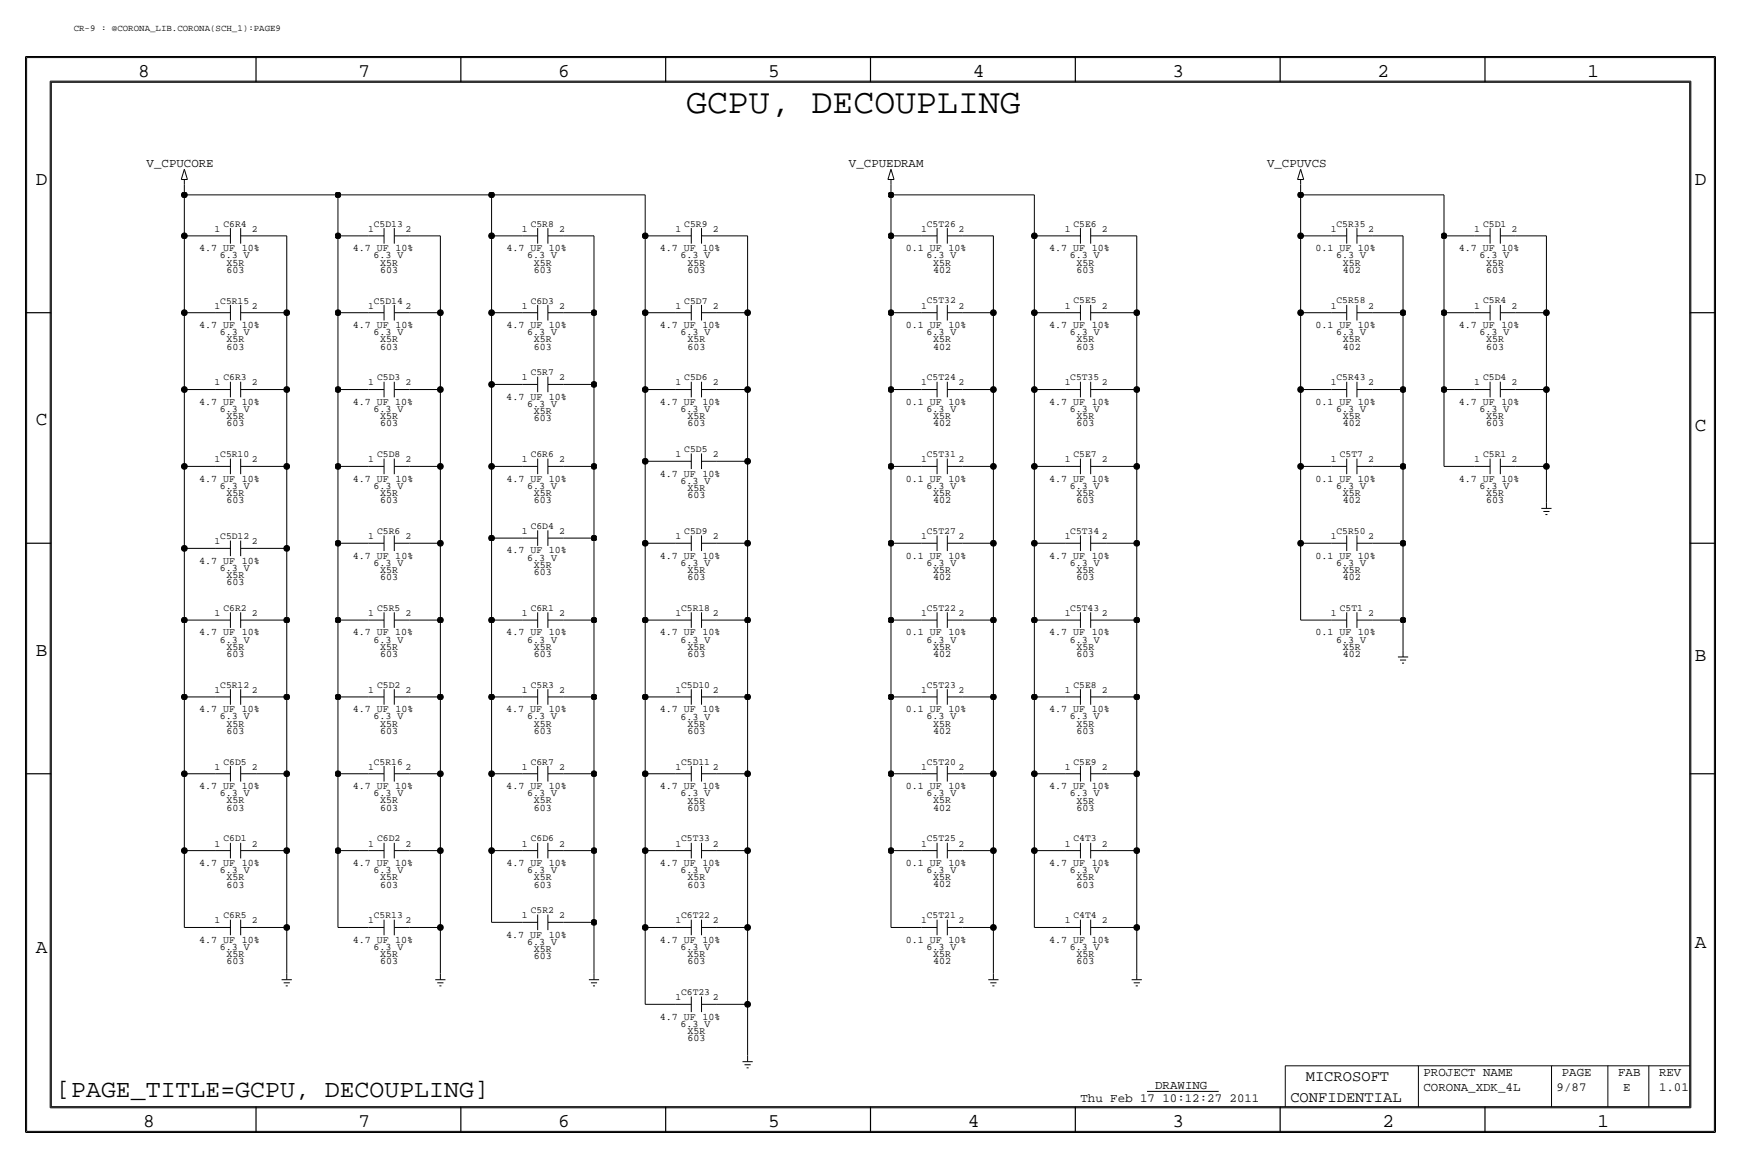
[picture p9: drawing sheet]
<svg xmlns="http://www.w3.org/2000/svg" width="432mm" height="287mm" viewBox="0 0 432 287" stroke-linecap="round" stroke-linejoin="round" font-family="sans-serif">
<!-- layer: Nets -->
<g fill="none" stroke="#000" stroke-width=".25">
<path d="M45.7 45.8v2.5zM45.7 48.3h38.1zM45.7 48.3v10.2zM45.7 58.5h7.6zM45.7 58.5v19zM63.5 58.5h7.6zM71.1 58.5v19zM83.8 48.3h38.1zM83.8 48.3v10.2zM83.8 58.5h7.6zM83.8 58.5v19zM101.6 58.5h7.6z"/>
<path d="M109.2 58.5v19zM121.9 58.5h7.6zM121.9 48.3h38.1zM121.9 48.3v10.2zM121.9 58.5v19zM139.7 58.5h7.6zM147.3 58.5v19zM160 58.5h7.6zM160 48.3v10.2zM160 58.5v19zM177.8 58.5h7.6zM185.4 58.5v19z"/>
<path d="M221 48.3h35.5zM221 45.8v2.5zM221 48.3v10.2zM221 58.5h7.6zM221 58.5v19zM238.8 58.5h7.6zM246.4 58.5v19zM256.5 48.3v10.2zM256.5 58.5h7.7zM256.5 58.5v19zM274.3 58.5h7.6zM281.9 58.5v19z"/>
<path d="M322.6 48.3h35.5zM322.6 45.8v2.5zM322.6 48.3v10.2zM322.6 58.5h7.6zM322.6 58.5v19zM340.4 58.5h7.6zM348 58.5v19zM358.1 48.3v10.2zM358.1 58.5h7.7zM358.1 58.5v19zM375.9 58.5h7.6zM383.5 58.5v19z"/>
<path d="M45.7 77.5h7.6zM45.7 77.5v19.1zM63.5 77.5h7.6zM71.1 77.5v19.1zM83.8 77.5h7.6zM83.8 77.5v19.1zM101.6 77.5h7.6zM109.2 77.5v19.1zM121.9 77.5h7.6zM121.9 77.5v17.8zM139.7 77.5h7.6zM147.3 77.5v17.8z"/>
<path d="M160 77.5h7.6zM160 77.5v19.1zM177.8 77.5h7.6zM185.4 77.5v19.1zM221 77.5h7.6zM221 77.5v19.1zM238.8 77.5h7.6zM246.4 77.5v19.1zM256.5 77.5h7.7zM256.5 77.5v19.1zM274.3 77.5h7.6zM281.9 77.5v19.1z"/>
<path d="M322.6 77.5h7.6zM322.6 77.5v19.1zM340.4 77.5h7.6zM348 77.5v19.1zM358.1 77.5h7.7zM358.1 77.5v19.1zM375.9 77.5h7.6zM383.5 77.5v19.1zM45.7 96.6h7.6zM45.7 96.6v19zM63.5 96.6h7.6zM71.1 96.6v19z"/>
<path d="M83.8 96.6h7.6zM83.8 96.6v19zM101.6 96.6h7.6zM109.2 96.6v19zM121.9 95.3h7.6zM121.9 95.3v20.3zM139.7 95.3h7.6zM147.3 95.3v20.3zM160 96.6h7.6zM160 96.6v17.8zM177.8 96.6h7.6zM185.4 96.6v17.8z"/>
<path d="M221 96.6h7.6zM221 96.6v19zM238.8 96.6h7.6zM246.4 96.6v19zM256.5 96.6h7.7zM256.5 96.6v19zM274.3 96.6h7.6zM281.9 96.6v19zM322.6 96.6h7.6zM322.6 96.6v19zM340.4 96.6h7.6zM348 96.6v19z"/>
<path d="M358.1 96.6h7.7zM358.1 96.6v19zM375.9 96.6h7.6zM383.5 96.6v19zM45.7 115.6h7.6zM45.7 115.6v20.3zM63.5 115.6h7.6zM71.1 115.6v20.3zM83.8 115.6h7.6zM83.8 115.6v19.1zM101.6 115.6h7.6zM109.2 115.6v19.1z"/>
<path d="M121.9 115.6h7.6zM121.9 115.6v17.8zM139.7 115.6h7.6zM147.3 115.6v17.8zM160 114.4h7.6zM160 114.4v20.3zM177.8 114.4h7.6zM185.4 114.4v20.3zM221 115.6h7.6zM221 115.6v19.1zM238.8 115.6h7.6zM246.4 115.6v19.1z"/>
<path d="M256.5 115.6h7.7zM256.5 115.6v19.1zM274.3 115.6h7.6zM281.9 115.6v19.1zM322.6 115.6h7.6zM322.6 115.6v19.1zM340.4 115.6h7.6zM348 115.6v19.1zM358.1 115.6h7.7zM375.9 115.6h7.6zM383.5 115.6v8.9zM45.7 135.9h7.6z"/>
<path d="M45.7 135.9v17.8zM63.5 135.9h7.6zM71.1 135.9v17.8zM83.8 134.7h7.6zM83.8 134.7v19zM101.6 134.7h7.6zM109.2 134.7v19zM121.9 133.4h7.6zM121.9 133.4v20.3zM139.7 133.4h7.6zM147.3 133.4v20.3zM160 134.7h7.6z"/>
<path d="M160 134.7v19zM177.8 134.7h7.6zM185.4 134.7v19zM221 134.7h7.6zM221 134.7v19zM238.8 134.7h7.6zM246.4 134.7v19zM256.5 134.7h7.7zM256.5 134.7v19zM274.3 134.7h7.6zM281.9 134.7v19zM322.6 134.7h7.6z"/>
<path d="M322.6 134.7v19zM340.4 134.7h7.6zM348 134.7v19zM45.7 153.7h7.6zM45.7 153.7v19.1zM63.5 153.7h7.6zM71.1 153.7v19.1zM83.8 153.7h7.6zM83.8 153.7v19.1zM101.6 153.7h7.6zM109.2 153.7v19.1zM121.9 153.7h7.6z"/>
<path d="M121.9 153.7v19.1zM139.7 153.7h7.6zM147.3 153.7v19.1zM160 153.7h7.6zM160 153.7v19.1zM177.8 153.7h7.6zM185.4 153.7v19.1zM221 153.7h7.6zM221 153.7v19.1zM238.8 153.7h7.6zM246.4 153.7v19.1zM256.5 153.7h7.7z"/>
<path d="M256.5 153.7v19.1zM274.3 153.7h7.6zM281.9 153.7v19.1zM322.6 153.7h7.6zM340.4 153.7h7.6zM348 153.7v7.6zM45.7 172.8h7.6zM45.7 172.8v19zM63.5 172.8h7.6zM71.1 172.8v19zM83.8 172.8h7.6zM83.8 172.8v19z"/>
<path d="M101.6 172.8h7.6zM109.2 172.8v19zM121.9 172.8h7.6zM121.9 172.8v19zM139.7 172.8h7.6zM147.3 172.8v19zM160 172.8h7.6zM160 172.8v19zM177.8 172.8h7.6zM185.4 172.8v19zM221 172.8h7.6zM221 172.8v19z"/>
<path d="M238.8 172.8h7.6zM246.4 172.8v19zM256.5 172.8h7.7zM256.5 172.8v19zM274.3 172.8h7.6zM281.9 172.8v19zM45.7 191.8h7.6zM45.7 191.8v19.1zM63.5 191.8h7.6zM71.1 191.8v19.1zM83.8 191.8h7.6zM83.8 191.8v19.1z"/>
<path d="M101.6 191.8h7.6zM109.2 191.8v19.1zM121.9 191.8h7.6zM121.9 191.8v19.1zM139.7 191.8h7.6zM147.3 191.8v19.1zM160 191.8h7.6zM160 191.8v19.1zM177.8 191.8h7.6zM185.4 191.8v19.1zM221 191.8h7.6zM221 191.8v19.1z"/>
<path d="M238.8 191.8h7.6zM246.4 191.8v19.1zM256.5 191.8h7.7zM256.5 191.8v19.1zM274.3 191.8h7.6zM281.9 191.8v19.1zM45.7 210.9h7.6zM45.7 210.9v19zM63.5 210.9h7.6zM71.1 210.9v19zM83.8 210.9h7.6zM83.8 210.9v19z"/>
<path d="M101.6 210.9h7.6zM109.2 210.9v19zM121.9 210.9h7.6zM121.9 210.9v17.8zM139.7 210.9h7.6zM147.3 210.9v17.8zM160 210.9h7.6zM160 210.9v19zM177.8 210.9h7.6zM185.4 210.9v19zM221 210.9h7.6zM221 210.9v19z"/>
<path d="M238.8 210.9h7.6zM246.4 210.9v19zM256.5 210.9h7.7zM256.5 210.9v19zM274.3 210.9h7.6zM281.9 210.9v19zM45.7 229.9h7.6zM63.5 229.9h7.6zM71.1 229.9v11.5zM83.8 229.9h7.6zM101.6 229.9h7.6zM109.2 229.9v11.5z"/>
<path d="M121.9 228.7h7.6zM139.7 228.7h7.6zM147.3 228.7v12.7zM160 229.9h7.6zM160 229.9v19.1zM177.8 229.9h7.6zM185.4 229.9v19.1zM221 229.9h7.6zM238.8 229.9h7.6zM246.4 229.9v11.5zM256.5 229.9h7.7zM274.3 229.9h7.6z"/>
<path d="M281.9 229.9v11.5zM160 249h7.6zM177.8 249h7.6zM185.4 249v12.7z"/>
</g>
<g fill="#000" stroke="#000" stroke-width=".25">
<circle cx="45.7" cy="58.5" r=".72"/>
<circle cx="45.7" cy="48.3" r=".72"/>
<circle cx="83.8" cy="58.5" r=".72"/>
<circle cx="83.8" cy="48.3" r=".72"/>
<circle cx="121.9" cy="58.5" r=".72"/>
<circle cx="121.9" cy="48.3" r=".72"/>
<circle cx="160" cy="58.5" r=".72"/>
<circle cx="221" cy="48.3" r=".72"/>
<circle cx="221" cy="58.5" r=".72"/>
<circle cx="256.5" cy="58.5" r=".72"/>
<circle cx="322.6" cy="48.3" r=".72"/>
<circle cx="322.6" cy="58.5" r=".72"/>
<circle cx="358.1" cy="58.5" r=".72"/>
<circle cx="45.7" cy="77.5" r=".72"/>
<circle cx="71.1" cy="77.5" r=".72"/>
<circle cx="83.8" cy="77.5" r=".72"/>
<circle cx="109.2" cy="77.5" r=".72"/>
<circle cx="121.9" cy="77.5" r=".72"/>
<circle cx="147.3" cy="77.5" r=".72"/>
<circle cx="160" cy="77.5" r=".72"/>
<circle cx="185.4" cy="77.5" r=".72"/>
<circle cx="221" cy="77.5" r=".72"/>
<circle cx="246.4" cy="77.5" r=".72"/>
<circle cx="256.5" cy="77.5" r=".72"/>
<circle cx="281.9" cy="77.5" r=".72"/>
<circle cx="322.6" cy="77.5" r=".72"/>
<circle cx="348" cy="77.5" r=".72"/>
<circle cx="358.1" cy="77.5" r=".72"/>
<circle cx="383.5" cy="77.5" r=".72"/>
<circle cx="45.7" cy="96.6" r=".72"/>
<circle cx="71.1" cy="96.6" r=".72"/>
<circle cx="83.8" cy="96.6" r=".72"/>
<circle cx="109.2" cy="96.6" r=".72"/>
<circle cx="121.9" cy="95.3" r=".72"/>
<circle cx="147.3" cy="95.3" r=".72"/>
<circle cx="160" cy="96.6" r=".72"/>
<circle cx="185.4" cy="96.6" r=".72"/>
<circle cx="221" cy="96.6" r=".72"/>
<circle cx="246.4" cy="96.6" r=".72"/>
<circle cx="256.5" cy="96.6" r=".72"/>
<circle cx="281.9" cy="96.6" r=".72"/>
<circle cx="322.6" cy="96.6" r=".72"/>
<circle cx="348" cy="96.6" r=".72"/>
<circle cx="358.1" cy="96.6" r=".72"/>
<circle cx="383.5" cy="96.6" r=".72"/>
<circle cx="45.7" cy="115.6" r=".72"/>
<circle cx="71.1" cy="115.6" r=".72"/>
<circle cx="83.8" cy="115.6" r=".72"/>
<circle cx="109.2" cy="115.6" r=".72"/>
<circle cx="121.9" cy="115.6" r=".72"/>
<circle cx="147.3" cy="115.6" r=".72"/>
<circle cx="160" cy="114.4" r=".72"/>
<circle cx="185.4" cy="114.4" r=".72"/>
<circle cx="221" cy="115.6" r=".72"/>
<circle cx="246.4" cy="115.6" r=".72"/>
<circle cx="256.5" cy="115.6" r=".72"/>
<circle cx="281.9" cy="115.6" r=".72"/>
<circle cx="322.6" cy="115.6" r=".72"/>
<circle cx="348" cy="115.6" r=".72"/>
<circle cx="383.5" cy="115.6" r=".72"/>
<circle cx="45.7" cy="135.9" r=".72"/>
<circle cx="71.1" cy="135.9" r=".72"/>
<circle cx="83.8" cy="134.7" r=".72"/>
<circle cx="109.2" cy="134.7" r=".72"/>
<circle cx="121.9" cy="133.4" r=".72"/>
<circle cx="147.3" cy="133.4" r=".72"/>
<circle cx="160" cy="134.7" r=".72"/>
<circle cx="185.4" cy="134.7" r=".72"/>
<circle cx="221" cy="134.7" r=".72"/>
<circle cx="246.4" cy="134.7" r=".72"/>
<circle cx="256.5" cy="134.7" r=".72"/>
<circle cx="281.9" cy="134.7" r=".72"/>
<circle cx="322.6" cy="134.7" r=".72"/>
<circle cx="348" cy="134.7" r=".72"/>
<circle cx="45.7" cy="153.7" r=".72"/>
<circle cx="71.1" cy="153.7" r=".72"/>
<circle cx="83.8" cy="153.7" r=".72"/>
<circle cx="109.2" cy="153.7" r=".72"/>
<circle cx="121.9" cy="153.7" r=".72"/>
<circle cx="147.3" cy="153.7" r=".72"/>
<circle cx="160" cy="153.7" r=".72"/>
<circle cx="185.4" cy="153.7" r=".72"/>
<circle cx="221" cy="153.7" r=".72"/>
<circle cx="246.4" cy="153.7" r=".72"/>
<circle cx="256.5" cy="153.7" r=".72"/>
<circle cx="281.9" cy="153.7" r=".72"/>
<circle cx="348" cy="153.7" r=".72"/>
<circle cx="45.7" cy="172.8" r=".72"/>
<circle cx="71.1" cy="172.8" r=".72"/>
<circle cx="83.8" cy="172.8" r=".72"/>
<circle cx="109.2" cy="172.8" r=".72"/>
<circle cx="121.9" cy="172.8" r=".72"/>
<circle cx="147.3" cy="172.8" r=".72"/>
<circle cx="160" cy="172.8" r=".72"/>
<circle cx="185.4" cy="172.8" r=".72"/>
<circle cx="221" cy="172.8" r=".72"/>
<circle cx="246.4" cy="172.8" r=".72"/>
<circle cx="256.5" cy="172.8" r=".72"/>
<circle cx="281.9" cy="172.8" r=".72"/>
<circle cx="45.7" cy="191.8" r=".72"/>
<circle cx="71.1" cy="191.8" r=".72"/>
<circle cx="83.8" cy="191.8" r=".72"/>
<circle cx="109.2" cy="191.8" r=".72"/>
<circle cx="121.9" cy="191.8" r=".72"/>
<circle cx="147.3" cy="191.8" r=".72"/>
<circle cx="160" cy="191.8" r=".72"/>
<circle cx="185.4" cy="191.8" r=".72"/>
<circle cx="221" cy="191.8" r=".72"/>
<circle cx="246.4" cy="191.8" r=".72"/>
<circle cx="256.5" cy="191.8" r=".72"/>
<circle cx="281.9" cy="191.8" r=".72"/>
<circle cx="45.7" cy="210.9" r=".72"/>
<circle cx="71.1" cy="210.9" r=".72"/>
<circle cx="83.8" cy="210.9" r=".72"/>
<circle cx="109.2" cy="210.9" r=".72"/>
<circle cx="121.9" cy="210.9" r=".72"/>
<circle cx="147.3" cy="210.9" r=".72"/>
<circle cx="160" cy="210.9" r=".72"/>
<circle cx="185.4" cy="210.9" r=".72"/>
<circle cx="221" cy="210.9" r=".72"/>
<circle cx="246.4" cy="210.9" r=".72"/>
<circle cx="256.5" cy="210.9" r=".72"/>
<circle cx="281.9" cy="210.9" r=".72"/>
<circle cx="71.1" cy="229.9" r=".72"/>
<circle cx="109.2" cy="229.9" r=".72"/>
<circle cx="147.3" cy="228.7" r=".72"/>
<circle cx="160" cy="229.9" r=".72"/>
<circle cx="185.4" cy="229.9" r=".72"/>
<circle cx="246.4" cy="229.9" r=".72"/>
<circle cx="281.9" cy="229.9" r=".72"/>
<circle cx="185.4" cy="249" r=".72"/>
</g>
<!-- layer: Components -->
<g fill="none" stroke="#000" stroke-width=".25">
<path d="M45 44.5h1.5zM45.7 42l-.7 2.5zM45.7 44.5v1.3zM45.7 42l.8 2.5zM53.3 58.5h3.8zM57.1 56.5v3.9zM59.7 58.5h3.8zM59.7 56.5v3.9zM91.4 58.5h3.8zM95.2 56.5v3.9zM97.8 58.5h3.8zM97.8 56.5v3.9z"/>
<path d="M129.5 58.5h3.8zM133.3 56.5v3.9zM135.9 58.5h3.8zM135.9 56.5v3.9zM167.6 58.5h3.8zM171.4 56.5v3.9zM174 58.5h3.8zM174 56.5v3.9zM220.2 44.5h1.5zM221 42l-.8 2.5zM221 44.5v1.3zM221 42l.7 2.5z"/>
<path d="M228.6 58.5h3.8zM232.4 56.5v3.9zM234.9 58.5h3.9zM234.9 56.5v3.9zM264.2 58.5h3.8zM268 56.5v3.9zM270.5 58.5h3.8zM270.5 56.5v3.9zM321.8 44.5h1.5zM322.6 42l-.8 2.5zM322.6 44.5v1.3zM322.6 42l.7 2.5z"/>
<path d="M330.2 58.5h3.8zM334 56.5v3.9zM336.5 58.5h3.9zM336.5 56.5v3.9zM365.8 58.5h3.8zM369.6 56.5v3.9zM372.1 58.5h3.8zM372.1 56.5v3.9zM53.3 77.5h3.8zM57.1 75.6v3.9zM59.7 77.5h3.8zM59.7 75.6v3.9z"/>
<path d="M91.4 77.5h3.8zM95.2 75.6v3.9zM97.8 77.5h3.8zM97.8 75.6v3.9zM129.5 77.5h3.8zM133.3 75.6v3.9zM135.9 77.5h3.8zM135.9 75.6v3.9zM167.6 77.5h3.8zM171.4 75.6v3.9zM174 77.5h3.8zM174 75.6v3.9z"/>
<path d="M228.6 77.5h3.8zM232.4 75.6v3.9zM234.9 77.5h3.9zM234.9 75.6v3.9zM264.2 77.5h3.8zM268 75.6v3.9zM270.5 77.5h3.8zM270.5 75.6v3.9zM330.2 77.5h3.8zM334 75.6v3.9zM336.5 77.5h3.9zM336.5 75.6v3.9z"/>
<path d="M365.8 77.5h3.8zM369.6 75.6v3.9zM372.1 77.5h3.8zM372.1 75.6v3.9zM53.3 96.6h3.8zM57.1 94.6v3.9zM59.7 96.6h3.8zM59.7 94.6v3.9zM91.4 96.6h3.8zM95.2 94.6v3.9zM97.8 96.6h3.8zM97.8 94.6v3.9z"/>
<path d="M129.5 95.3h3.8zM133.3 93.4v3.8zM135.9 95.3h3.8zM135.9 93.4v3.8zM167.6 96.6h3.8zM171.4 94.6v3.9zM174 96.6h3.8zM174 94.6v3.9zM228.6 96.6h3.8zM232.4 94.6v3.9zM234.9 96.6h3.9zM234.9 94.6v3.9z"/>
<path d="M264.2 96.6h3.8zM268 94.6v3.9zM270.5 96.6h3.8zM270.5 94.6v3.9zM330.2 96.6h3.8zM334 94.6v3.9zM336.5 96.6h3.9zM336.5 94.6v3.9zM365.8 96.6h3.8zM369.6 94.6v3.9zM372.1 96.6h3.8zM372.1 94.6v3.9z"/>
<path d="M53.3 115.6h3.8zM57.1 113.7v3.9zM59.7 115.6h3.8zM59.7 113.7v3.9zM91.4 115.6h3.8zM95.2 113.7v3.9zM97.8 115.6h3.8zM97.8 113.7v3.9zM129.5 115.6h3.8zM133.3 113.7v3.9zM135.9 115.6h3.8zM135.9 113.7v3.9z"/>
<path d="M167.6 114.4h3.8zM171.4 112.4v3.9zM174 114.4h3.8zM174 112.4v3.9zM228.6 115.6h3.8zM232.4 113.7v3.9zM234.9 115.6h3.9zM234.9 113.7v3.9zM264.2 115.6h3.8zM268 113.7v3.9zM270.5 115.6h3.8zM270.5 113.7v3.9z"/>
<path d="M330.2 115.6h3.8zM334 113.7v3.9zM336.5 115.6h3.9zM336.5 113.7v3.9zM365.8 115.6h3.8zM369.6 113.7v3.9zM372.1 115.6h3.8zM372.1 113.7v3.9zM53.3 135.9h3.8zM57.1 134v3.9zM59.7 135.9h3.8zM59.7 134v3.9z"/>
<path d="M91.4 134.7h3.8zM95.2 132.7v3.9zM97.8 134.7h3.8zM97.8 132.7v3.9zM129.5 133.4h3.8zM133.3 131.5v3.8zM135.9 133.4h3.8zM135.9 131.5v3.8zM167.6 134.7h3.8zM171.4 132.7v3.9zM174 134.7h3.8zM174 132.7v3.9z"/>
<path d="M228.6 134.7h3.8zM232.4 132.7v3.9zM234.9 134.7h3.9zM234.9 132.7v3.9zM264.2 134.7h3.8zM268 132.7v3.9zM270.5 134.7h3.8zM270.5 132.7v3.9zM330.2 134.7h3.8zM334 132.7v3.9zM336.5 134.7h3.9zM336.5 132.7v3.9z"/>
<path d="M382.3 126h2.5zM382.8 126.8h1.5zM383.3 127.6h.5zM383.5 124.5v1.5zM53.3 153.7h3.8zM57.1 151.8v3.9zM59.7 153.7h3.8zM59.7 151.8v3.9zM91.4 153.7h3.8zM95.2 151.8v3.9zM97.8 153.7h3.8zM97.8 151.8v3.9z"/>
<path d="M129.5 153.7h3.8zM133.3 151.8v3.9zM135.9 153.7h3.8zM135.9 151.8v3.9zM167.6 153.7h3.8zM171.4 151.8v3.9zM174 153.7h3.8zM174 151.8v3.9zM228.6 153.7h3.8zM232.4 151.8v3.9zM234.9 153.7h3.9zM234.9 151.8v3.9z"/>
<path d="M264.2 153.7h3.8zM268 151.8v3.9zM270.5 153.7h3.8zM270.5 151.8v3.9zM330.2 153.7h3.8zM334 151.8v3.9zM336.5 153.7h3.9zM336.5 151.8v3.9zM53.3 172.8h3.8zM57.1 170.8v3.9zM59.7 172.8h3.8zM59.7 170.8v3.9z"/>
<path d="M91.4 172.8h3.8zM95.2 170.8v3.9zM97.8 172.8h3.8zM97.8 170.8v3.9zM129.5 172.8h3.8zM133.3 170.8v3.9zM135.9 172.8h3.8zM135.9 170.8v3.9zM167.6 172.8h3.8zM171.4 170.8v3.9zM174 172.8h3.8zM174 170.8v3.9z"/>
<path d="M228.6 172.8h3.8zM232.4 170.8v3.9zM234.9 172.8h3.9zM234.9 170.8v3.9zM264.2 172.8h3.8zM268 170.8v3.9zM270.5 172.8h3.8zM270.5 170.8v3.9zM346.7 162.9h2.5zM347.2 163.6h1.5zM347.7 164.4h.5zM348 161.3v1.6z"/>
<path d="M53.3 191.8h3.8zM57.1 189.9v3.9zM59.7 191.8h3.8zM59.7 189.9v3.9zM91.4 191.8h3.8zM95.2 189.9v3.9zM97.8 191.8h3.8zM97.8 189.9v3.9zM129.5 191.8h3.8zM133.3 189.9v3.9zM135.9 191.8h3.8zM135.9 189.9v3.9z"/>
<path d="M167.6 191.8h3.8zM171.4 189.9v3.9zM174 191.8h3.8zM174 189.9v3.9zM228.6 191.8h3.8zM232.4 189.9v3.9zM234.9 191.8h3.9zM234.9 189.9v3.9zM264.2 191.8h3.8zM268 189.9v3.9zM270.5 191.8h3.8zM270.5 189.9v3.9z"/>
<path d="M53.3 210.9h3.8zM57.1 208.9v3.9zM59.7 210.9h3.8zM59.7 208.9v3.9zM91.4 210.9h3.8zM95.2 208.9v3.9zM97.8 210.9h3.8zM97.8 208.9v3.9zM129.5 210.9h3.8zM133.3 208.9v3.9zM135.9 210.9h3.8zM135.9 208.9v3.9z"/>
<path d="M167.6 210.9h3.8zM171.4 208.9v3.9zM174 210.9h3.8zM174 208.9v3.9zM228.6 210.9h3.8zM232.4 208.9v3.9zM234.9 210.9h3.9zM234.9 208.9v3.9zM264.2 210.9h3.8zM268 208.9v3.9zM270.5 210.9h3.8zM270.5 208.9v3.9z"/>
<path d="M53.3 229.9h3.8zM57.1 228v3.9zM59.7 229.9h3.8zM59.7 228v3.9zM91.4 229.9h3.8zM95.2 228v3.9zM97.8 229.9h3.8zM97.8 228v3.9zM129.5 228.7h3.8zM133.3 226.7v3.9zM135.9 228.7h3.8zM135.9 226.7v3.9z"/>
<path d="M167.6 229.9h3.8zM171.4 228v3.9zM174 229.9h3.8zM174 228v3.9zM228.6 229.9h3.8zM232.4 228v3.9zM234.9 229.9h3.9zM234.9 228v3.9zM264.2 229.9h3.8zM268 228v3.9zM270.5 229.9h3.8zM270.5 228v3.9z"/>
<path d="M69.8 242.9h2.6zM70.4 243.6h1.5zM70.9 244.4h.5zM71.1 241.4v1.5zM107.9 242.9h2.6zM108.5 243.6h1.5zM109 244.4h.5zM109.2 241.4v1.5zM146 242.9h2.6zM146.6 243.6h1.5zM147.1 244.4h.5zM147.3 241.4v1.5z"/>
<path d="M167.6 249h3.8zM171.4 247v3.9zM174 249h3.8zM174 247v3.9zM245.1 242.9h2.5zM245.6 243.6h1.5zM246.1 244.4h.5zM246.4 241.4v1.5zM280.7 242.9h2.5zM281.2 243.6h1.5zM281.7 244.4h.5zM281.9 241.4v1.5z"/>
<path d="M184.1 263.2h2.6zM184.7 264h1.5zM185.2 264.7h.5zM185.4 261.7v1.5zM284.5 270.6h17.8z"/>
</g>
<!-- layer: Page Border and Title Block -->
<g fill="none" stroke="#000" stroke-width=".3">
<path d="M6.3 14v266.7zM6.4 14h419zM63.5 14v6.4zM114.3 14v6.4zM165.1 14v6.4zM215.9 14v6.4zM266.7 14v6.4zM317.5 14v6.4zM368.3 14v6.4zM425.4 14v266.7zM12.7 20.4h406.4zM12.7 20.4v254z"/>
<path d="M419.1 20.4v254zM6.3 77.5h6.4zM419.1 77.5h6.3zM6.3 134.7h6.4zM419.1 134.7h6.3zM6.3 191.8h6.4zM419.1 191.8h6.3zM12.7 274.4h406.4zM63.5 274.4v6.3zM114.3 274.4v6.3zM165.1 274.4v6.3zM215.9 274.4v6.3z"/>
<path d="M266.7 274.4v6.3zM317.5 274.4v6.3zM368.3 274.4v6.3zM6.4 280.7h419z"/>
</g>
<g fill="none" stroke="#000" stroke-width=".25">
<path d="M6.6 14.3h418.6zM6.6 14.3v266.2zM425.2 14.3v266.2zM12.4 20.1v254.5zM12.4 20.1h407zM419.4 20.1v254.5zM12.4 274.6h407zM318.8 264.2v10.2zM318.8 264.2h100.3zM351.8 264.2v10.2zM384.8 264.2v10.2zM398.8 264.2v10.2z"/>
<path d="M408.9 264.2v10.2zM6.6 280.5h418.6z"/>
</g>
<text font-size="8.6" x="170.2" y="28">GCPU, DECOUPLING</text>
<text font-size="6.2" x="14" y="271.8">[PAGE_TITLE=GCPU, DECOUPLING]</text>
<g font-size="4.8">
<text x="34.3" y="19.1">8</text>
<text x="88.9" y="19.1">7</text>
<text x="138.4" y="19.1">6</text>
<text x="190.5" y="19.1">5</text>
<text x="241.3" y="19.1">4</text>
<text x="290.8" y="19.1">3</text>
<text x="341.6" y="19.1">2</text>
<text x="393.7" y="19.1">1</text>
<text x="8.9" y="45.8">D</text>
<text x="420.4" y="45.8">D</text>
<text x="8.9" y="105.5">C</text>
<text x="420.4" y="106.7">C</text>
<text x="8.9" y="162.6">B</text>
<text x="420.4" y="163.9">B</text>
<text x="8.9" y="236.3">A</text>
<text x="420.4" y="235">A</text>
<text x="35.5" y="279.4">8</text>
<text x="88.9" y="279.4">7</text>
<text x="138.4" y="279.4">6</text>
<text x="190.5" y="279.4">5</text>
<text x="240" y="279.4">4</text>
<text x="290.8" y="279.4">3</text>
<text x="342.9" y="279.4">2</text>
<text x="396.2" y="279.4">1</text>
</g>
<g font-size="3.8">
<text x="323.9" y="268">MICROSOFT</text>
<text x="320" y="273.1">CONFIDENTIAL</text>
</g>
<g font-size="3.1">
<text x="36.4" y="41.3">V_CPUCORE</text>
<text x="210.6" y="41.3">V_CPUEDRAM</text>
<text x="314.2" y="41.3">V_CPUVCS</text>
<text x="353.1" y="266.8">PROJECT NAME</text>
<text x="387.3" y="266.8">PAGE</text>
<text x="401.3" y="266.8">FAB</text>
<text x="411.5" y="266.8">REV</text>
<text x="268" y="273.1">Thu Feb 17 10:12:27 2011</text>
<text x="286.5" y="270.1">DRAWING</text>
<text x="353.1" y="270.6">CORONA_XDK_4L</text>
<text x="386.1" y="270.6">9/87</text>
<text x="402.6" y="270.6">E</text>
<text x="411.5" y="270.6">1.01</text>
</g>
<g font-size="2.5">
<text x="49.4" y="62.3">4.7 UF 10%</text>
<text x="54.5" y="64.1">6.3 V</text>
<text x="56.2" y="65.8">X5R</text>
<text x="87.5" y="62.3">4.7 UF 10%</text>
<text x="92.6" y="64.1">6.3 V</text>
<text x="94.3" y="65.8">X5R</text>
<text x="125.6" y="62.3">4.7 UF 10%</text>
<text x="130.7" y="64.1">6.3 V</text>
<text x="132.4" y="65.8">X5R</text>
<text x="163.7" y="62.3">4.7 UF 10%</text>
<text x="168.8" y="64.1">6.3 V</text>
<text x="170.5" y="65.8">X5R</text>
<text x="224.6" y="62.3">0.1 UF 10%</text>
<text x="229.8" y="64.1">6.3 V</text>
<text x="231.5" y="65.8">X5R</text>
<text x="260.2" y="62.3">4.7 UF 10%</text>
<text x="265.3" y="64.1">6.3 V</text>
<text x="267" y="65.8">X5R</text>
<text x="326.2" y="62.3">0.1 UF 10%</text>
<text x="331.4" y="64.1">6.3 V</text>
<text x="333" y="65.8">X5R</text>
<text x="361.8" y="62.3">4.7 UF 10%</text>
<text x="366.9" y="64.1">6.3 V</text>
<text x="368.6" y="65.8">X5R</text>
<text x="56.2" y="67.6">603</text>
<text x="94.3" y="67.6">603</text>
<text x="132.4" y="67.6">603</text>
<text x="170.5" y="67.6">603</text>
<text x="231.5" y="67.6">402</text>
<text x="267" y="67.6">603</text>
<text x="333" y="67.6">402</text>
<text x="368.6" y="67.6">603</text>
<text x="49.4" y="81.3">4.7 UF 10%</text>
<text x="54.5" y="83.1">6.3 V</text>
<text x="87.5" y="81.3">4.7 UF 10%</text>
<text x="92.6" y="83.1">6.3 V</text>
<text x="125.6" y="81.3">4.7 UF 10%</text>
<text x="130.7" y="83.1">6.3 V</text>
<text x="163.7" y="81.3">4.7 UF 10%</text>
<text x="168.8" y="83.1">6.3 V</text>
<text x="224.6" y="81.3">0.1 UF 10%</text>
<text x="229.8" y="83.1">6.3 V</text>
<text x="260.2" y="81.3">4.7 UF 10%</text>
<text x="265.3" y="83.1">6.3 V</text>
<text x="326.2" y="81.3">0.1 UF 10%</text>
<text x="331.4" y="83.1">6.3 V</text>
<text x="361.8" y="81.3">4.7 UF 10%</text>
<text x="366.9" y="83.1">6.3 V</text>
<text x="56.2" y="84.9">X5R</text>
<text x="56.2" y="86.7">603</text>
<text x="94.3" y="84.9">X5R</text>
<text x="94.3" y="86.7">603</text>
<text x="132.4" y="86.7">603</text>
<text x="132.4" y="84.9">X5R</text>
<text x="170.5" y="84.9">X5R</text>
<text x="170.5" y="86.7">603</text>
<text x="231.5" y="86.7">402</text>
<text x="231.5" y="84.9">X5R</text>
<text x="267" y="86.7">603</text>
<text x="267" y="84.9">X5R</text>
<text x="333" y="86.7">402</text>
<text x="333" y="84.9">X5R</text>
<text x="368.6" y="84.9">X5R</text>
<text x="368.6" y="86.7">603</text>
<text x="49.4" y="100.4">4.7 UF 10%</text>
<text x="87.5" y="100.4">4.7 UF 10%</text>
<text x="125.6" y="99.1">4.7 UF 10%</text>
<text x="130.7" y="100.9">6.3 V</text>
<text x="163.7" y="100.4">4.7 UF 10%</text>
<text x="224.6" y="100.4">0.1 UF 10%</text>
<text x="260.2" y="100.4">4.7 UF 10%</text>
<text x="326.2" y="100.4">0.1 UF 10%</text>
<text x="361.8" y="100.4">4.7 UF 10%</text>
<text x="54.5" y="102.2">6.3 V</text>
<text x="56.2" y="103.9">X5R</text>
<text x="56.2" y="105.7">603</text>
<text x="92.6" y="102.2">6.3 V</text>
<text x="94.3" y="105.7">603</text>
<text x="94.3" y="103.9">X5R</text>
<text x="132.4" y="102.7">X5R</text>
<text x="132.4" y="104.4">603</text>
<text x="168.8" y="102.2">6.3 V</text>
<text x="170.5" y="103.9">X5R</text>
<text x="170.5" y="105.7">603</text>
<text x="229.8" y="102.2">6.3 V</text>
<text x="231.5" y="105.7">402</text>
<text x="231.5" y="103.9">X5R</text>
<text x="265.3" y="102.2">6.3 V</text>
<text x="267" y="105.7">603</text>
<text x="267" y="103.9">X5R</text>
<text x="331.4" y="102.2">6.3 V</text>
<text x="333" y="105.7">402</text>
<text x="333" y="103.9">X5R</text>
<text x="366.9" y="102.2">6.3 V</text>
<text x="368.6" y="103.9">X5R</text>
<text x="368.6" y="105.7">603</text>
<text x="49.4" y="119.4">4.7 UF 10%</text>
<text x="87.5" y="119.4">4.7 UF 10%</text>
<text x="125.6" y="119.4">4.7 UF 10%</text>
<text x="163.7" y="118.2">4.7 UF 10%</text>
<text x="168.8" y="119.9">6.3 V</text>
<text x="224.6" y="119.4">0.1 UF 10%</text>
<text x="260.2" y="119.4">4.7 UF 10%</text>
<text x="326.2" y="119.4">0.1 UF 10%</text>
<text x="361.8" y="119.4">4.7 UF 10%</text>
<text x="54.5" y="121.2">6.3 V</text>
<text x="56.2" y="123">X5R</text>
<text x="56.2" y="124.8">603</text>
<text x="92.6" y="121.2">6.3 V</text>
<text x="94.3" y="123">X5R</text>
<text x="94.3" y="124.8">603</text>
<text x="130.7" y="121.2">6.3 V</text>
<text x="132.4" y="123">X5R</text>
<text x="132.4" y="124.8">603</text>
<text x="170.5" y="121.7">X5R</text>
<text x="170.5" y="123.5">603</text>
<text x="229.8" y="121.2">6.3 V</text>
<text x="231.5" y="123">X5R</text>
<text x="231.5" y="124.8">402</text>
<text x="265.3" y="121.2">6.3 V</text>
<text x="267" y="124.8">603</text>
<text x="267" y="123">X5R</text>
<text x="331.4" y="121.2">6.3 V</text>
<text x="333" y="123">X5R</text>
<text x="333" y="124.8">402</text>
<text x="366.9" y="121.2">6.3 V</text>
<text x="368.6" y="123">X5R</text>
<text x="368.6" y="124.8">603</text>
<text x="125.6" y="137.2">4.7 UF 10%</text>
<text x="49.4" y="139.8">4.7 UF 10%</text>
<text x="54.5" y="141.5">6.3 V</text>
<text x="56.2" y="143.3">X5R</text>
<text x="87.5" y="138.5">4.7 UF 10%</text>
<text x="92.6" y="140.3">6.3 V</text>
<text x="94.3" y="142">X5R</text>
<text x="94.3" y="143.8">603</text>
<text x="130.7" y="139">6.3 V</text>
<text x="132.4" y="140.8">X5R</text>
<text x="132.4" y="142.5">603</text>
<text x="163.7" y="138.5">4.7 UF 10%</text>
<text x="168.8" y="140.3">6.3 V</text>
<text x="170.5" y="142">X5R</text>
<text x="170.5" y="143.8">603</text>
<text x="224.6" y="138.5">0.1 UF 10%</text>
<text x="229.8" y="140.3">6.3 V</text>
<text x="231.5" y="142">X5R</text>
<text x="231.5" y="143.8">402</text>
<text x="260.2" y="138.5">4.7 UF 10%</text>
<text x="265.3" y="140.3">6.3 V</text>
<text x="267" y="143.8">603</text>
<text x="267" y="142">X5R</text>
<text x="326.2" y="138.5">0.1 UF 10%</text>
<text x="331.4" y="140.3">6.3 V</text>
<text x="333" y="142">X5R</text>
<text x="333" y="143.8">402</text>
<text x="56.2" y="145.1">603</text>
<text x="49.4" y="157.5">4.7 UF 10%</text>
<text x="54.5" y="159.3">6.3 V</text>
<text x="56.2" y="161.1">X5R</text>
<text x="87.5" y="157.5">4.7 UF 10%</text>
<text x="92.6" y="159.3">6.3 V</text>
<text x="94.3" y="161.1">X5R</text>
<text x="125.6" y="157.5">4.7 UF 10%</text>
<text x="130.7" y="159.3">6.3 V</text>
<text x="132.4" y="161.1">X5R</text>
<text x="163.7" y="157.5">4.7 UF 10%</text>
<text x="168.8" y="159.3">6.3 V</text>
<text x="170.5" y="161.1">X5R</text>
<text x="224.6" y="157.5">0.1 UF 10%</text>
<text x="229.8" y="159.3">6.3 V</text>
<text x="231.5" y="161.1">X5R</text>
<text x="260.2" y="157.5">4.7 UF 10%</text>
<text x="265.3" y="159.3">6.3 V</text>
<text x="267" y="161.1">X5R</text>
<text x="326.2" y="157.5">0.1 UF 10%</text>
<text x="331.4" y="159.3">6.3 V</text>
<text x="333" y="161.1">X5R</text>
<text x="56.2" y="162.9">603</text>
<text x="94.3" y="162.9">603</text>
<text x="132.4" y="162.9">603</text>
<text x="170.5" y="162.9">603</text>
<text x="231.5" y="162.9">402</text>
<text x="267" y="162.9">603</text>
<text x="333" y="162.9">402</text>
<text x="49.4" y="176.6">4.7 UF 10%</text>
<text x="54.5" y="178.4">6.3 V</text>
<text x="87.5" y="176.6">4.7 UF 10%</text>
<text x="92.6" y="178.4">6.3 V</text>
<text x="125.6" y="176.6">4.7 UF 10%</text>
<text x="130.7" y="178.4">6.3 V</text>
<text x="163.7" y="176.6">4.7 UF 10%</text>
<text x="168.8" y="178.4">6.3 V</text>
<text x="224.6" y="176.6">0.1 UF 10%</text>
<text x="229.8" y="178.4">6.3 V</text>
<text x="260.2" y="176.6">4.7 UF 10%</text>
<text x="265.3" y="178.4">6.3 V</text>
<text x="56.2" y="181.9">603</text>
<text x="56.2" y="180.1">X5R</text>
<text x="94.3" y="180.1">X5R</text>
<text x="94.3" y="181.9">603</text>
<text x="132.4" y="180.1">X5R</text>
<text x="132.4" y="181.9">603</text>
<text x="170.5" y="180.1">X5R</text>
<text x="170.5" y="181.9">603</text>
<text x="231.5" y="180.1">X5R</text>
<text x="231.5" y="181.9">402</text>
<text x="267" y="181.9">603</text>
<text x="267" y="180.1">X5R</text>
<text x="49.4" y="195.6">4.7 UF 10%</text>
<text x="54.5" y="197.4">6.3 V</text>
<text x="87.5" y="195.6">4.7 UF 10%</text>
<text x="92.6" y="197.4">6.3 V</text>
<text x="125.6" y="195.6">4.7 UF 10%</text>
<text x="130.7" y="197.4">6.3 V</text>
<text x="163.7" y="195.6">4.7 UF 10%</text>
<text x="168.8" y="197.4">6.3 V</text>
<text x="224.6" y="195.6">0.1 UF 10%</text>
<text x="229.8" y="197.4">6.3 V</text>
<text x="260.2" y="195.6">4.7 UF 10%</text>
<text x="265.3" y="197.4">6.3 V</text>
<text x="56.2" y="199.2">X5R</text>
<text x="56.2" y="201">603</text>
<text x="94.3" y="199.2">X5R</text>
<text x="94.3" y="201">603</text>
<text x="132.4" y="199.2">X5R</text>
<text x="132.4" y="201">603</text>
<text x="170.5" y="199.2">X5R</text>
<text x="170.5" y="201">603</text>
<text x="231.5" y="199.2">X5R</text>
<text x="231.5" y="201">402</text>
<text x="267" y="201">603</text>
<text x="267" y="199.2">X5R</text>
<text x="49.4" y="214.7">4.7 UF 10%</text>
<text x="87.5" y="214.7">4.7 UF 10%</text>
<text x="125.6" y="214.7">4.7 UF 10%</text>
<text x="163.7" y="214.7">4.7 UF 10%</text>
<text x="224.6" y="214.7">0.1 UF 10%</text>
<text x="260.2" y="214.7">4.7 UF 10%</text>
<text x="54.5" y="216.5">6.3 V</text>
<text x="56.2" y="218.2">X5R</text>
<text x="56.2" y="220">603</text>
<text x="92.6" y="216.5">6.3 V</text>
<text x="94.3" y="218.2">X5R</text>
<text x="94.3" y="220">603</text>
<text x="130.7" y="216.5">6.3 V</text>
<text x="132.4" y="218.2">X5R</text>
<text x="132.4" y="220">603</text>
<text x="168.8" y="216.5">6.3 V</text>
<text x="170.5" y="218.2">X5R</text>
<text x="170.5" y="220">603</text>
<text x="229.8" y="216.5">6.3 V</text>
<text x="231.5" y="220">402</text>
<text x="231.5" y="218.2">X5R</text>
<text x="265.3" y="216.5">6.3 V</text>
<text x="267" y="220">603</text>
<text x="267" y="218.2">X5R</text>
<text x="49.4" y="233.7">4.7 UF 10%</text>
<text x="87.5" y="233.7">4.7 UF 10%</text>
<text x="125.6" y="232.5">4.7 UF 10%</text>
<text x="163.7" y="233.7">4.7 UF 10%</text>
<text x="224.6" y="233.7">0.1 UF 10%</text>
<text x="260.2" y="233.7">4.7 UF 10%</text>
<text x="54.5" y="235.5">6.3 V</text>
<text x="56.2" y="237.3">X5R</text>
<text x="56.2" y="239.1">603</text>
<text x="92.6" y="235.5">6.3 V</text>
<text x="94.3" y="237.3">X5R</text>
<text x="94.3" y="239.1">603</text>
<text x="130.7" y="234.2">6.3 V</text>
<text x="132.4" y="236">X5R</text>
<text x="132.4" y="237.8">603</text>
<text x="168.8" y="235.5">6.3 V</text>
<text x="170.5" y="237.3">X5R</text>
<text x="170.5" y="239.1">603</text>
<text x="229.8" y="235.5">6.3 V</text>
<text x="231.5" y="239.1">402</text>
<text x="231.5" y="237.3">X5R</text>
<text x="265.3" y="235.5">6.3 V</text>
<text x="267" y="239.1">603</text>
<text x="267" y="237.3">X5R</text>
<text x="163.7" y="252.8">4.7 UF 10%</text>
<text x="168.8" y="254.6">6.3 V</text>
<text x="170.5" y="256.3">X5R</text>
<text x="170.5" y="258.1">603</text>
</g>
<g font-size="2.4">
<text x="53.2" y="57.5">1</text>
<text x="55.4" y="56.2">C6R4</text>
<text x="62.5" y="57.5">2</text>
<text x="91.3" y="57.5">1</text>
<text x="92.7" y="56.2">C5D13</text>
<text x="100.6" y="57.5">2</text>
<text x="129.4" y="57.5">1</text>
<text x="131.6" y="56.2">C5R8</text>
<text x="138.7" y="57.5">2</text>
<text x="167.5" y="57.5">1</text>
<text x="169.7" y="56.2">C5R9</text>
<text x="176.8" y="57.5">2</text>
<text x="228.5" y="57.5">1</text>
<text x="229.9" y="56.2">C5T26</text>
<text x="237.7" y="57.5">2</text>
<text x="264.1" y="57.5">1</text>
<text x="266.2" y="56.2">C5E6</text>
<text x="273.3" y="57.5">2</text>
<text x="330.1" y="57.5">1</text>
<text x="331.5" y="56.2">C5R35</text>
<text x="339.3" y="57.5">2</text>
<text x="365.7" y="57.5">1</text>
<text x="367.8" y="56.2">C5D1</text>
<text x="374.9" y="57.5">2</text>
<text x="53.2" y="76.5">1</text>
<text x="54.6" y="75.2">C5R15</text>
<text x="62.5" y="76.5">2</text>
<text x="91.3" y="76.5">1</text>
<text x="92.7" y="75.2">C5D14</text>
<text x="100.6" y="76.5">2</text>
<text x="129.4" y="76.5">1</text>
<text x="131.6" y="75.2">C6D3</text>
<text x="138.7" y="76.5">2</text>
<text x="167.5" y="76.5">1</text>
<text x="169.7" y="75.2">C5D7</text>
<text x="176.8" y="76.5">2</text>
<text x="228.5" y="76.5">1</text>
<text x="229.9" y="75.2">C5T32</text>
<text x="237.7" y="76.5">2</text>
<text x="264.1" y="76.5">1</text>
<text x="266.2" y="75.2">C5E5</text>
<text x="273.3" y="76.5">2</text>
<text x="330.1" y="76.5">1</text>
<text x="331.5" y="75.2">C5R58</text>
<text x="339.3" y="76.5">2</text>
<text x="365.7" y="76.5">1</text>
<text x="367.8" y="75.2">C5R4</text>
<text x="374.9" y="76.5">2</text>
<text x="53.2" y="95.6">1</text>
<text x="55.4" y="94.3">C6R3</text>
<text x="62.5" y="95.6">2</text>
<text x="91.3" y="95.6">1</text>
<text x="93.5" y="94.3">C5D3</text>
<text x="100.6" y="95.6">2</text>
<text x="129.4" y="94.3">1</text>
<text x="131.6" y="93">C5R7</text>
<text x="138.7" y="94.3">2</text>
<text x="167.5" y="95.6">1</text>
<text x="169.7" y="94.3">C5D6</text>
<text x="176.8" y="95.6">2</text>
<text x="228.5" y="95.6">1</text>
<text x="229.9" y="94.3">C5T24</text>
<text x="237.7" y="95.6">2</text>
<text x="264.1" y="95.6">1</text>
<text x="265.4" y="94.3">C5T35</text>
<text x="273.3" y="95.6">2</text>
<text x="330.1" y="95.6">1</text>
<text x="331.5" y="94.3">C5R43</text>
<text x="339.3" y="95.6">2</text>
<text x="365.7" y="95.6">1</text>
<text x="367.8" y="94.3">C5D4</text>
<text x="374.9" y="95.6">2</text>
<text x="54.6" y="113.3">C5R10</text>
<text x="93.5" y="113.3">C5D8</text>
<text x="131.6" y="113.3">C6R6</text>
<text x="167.5" y="113.3">1</text>
<text x="169.7" y="112.1">C5D5</text>
<text x="176.8" y="113.3">2</text>
<text x="229.9" y="113.3">C5T31</text>
<text x="266.2" y="113.3">C5E7</text>
<text x="332.3" y="113.3">C5T7</text>
<text x="367.8" y="113.3">C5R1</text>
<text x="53.2" y="114.6">1</text>
<text x="62.5" y="114.6">2</text>
<text x="91.3" y="114.6">1</text>
<text x="100.6" y="114.6">2</text>
<text x="129.4" y="114.6">1</text>
<text x="138.7" y="114.6">2</text>
<text x="228.5" y="114.6">1</text>
<text x="237.7" y="114.6">2</text>
<text x="264.1" y="114.6">1</text>
<text x="273.3" y="114.6">2</text>
<text x="330.1" y="114.6">1</text>
<text x="339.3" y="114.6">2</text>
<text x="365.7" y="114.6">1</text>
<text x="374.9" y="114.6">2</text>
<text x="131.6" y="131.1">C6D4</text>
<text x="53.2" y="134.9">1</text>
<text x="54.6" y="133.7">C5D12</text>
<text x="62.5" y="134.9">2</text>
<text x="91.3" y="133.7">1</text>
<text x="93.5" y="132.4">C5R6</text>
<text x="100.6" y="133.7">2</text>
<text x="129.4" y="132.4">1</text>
<text x="138.7" y="132.4">2</text>
<text x="167.5" y="133.7">1</text>
<text x="169.7" y="132.4">C5D9</text>
<text x="176.8" y="133.7">2</text>
<text x="228.5" y="133.7">1</text>
<text x="229.9" y="132.4">C5T27</text>
<text x="237.7" y="133.7">2</text>
<text x="264.1" y="133.7">1</text>
<text x="265.4" y="132.4">C5T34</text>
<text x="273.3" y="133.7">2</text>
<text x="330.1" y="133.7">1</text>
<text x="331.5" y="132.4">C5R50</text>
<text x="339.3" y="133.7">2</text>
<text x="53.2" y="152.7">1</text>
<text x="55.4" y="151.4">C6R2</text>
<text x="62.5" y="152.7">2</text>
<text x="91.3" y="152.7">1</text>
<text x="93.5" y="151.4">C5R5</text>
<text x="100.6" y="152.7">2</text>
<text x="129.4" y="152.7">1</text>
<text x="131.6" y="151.4">C6R1</text>
<text x="138.7" y="152.7">2</text>
<text x="167.5" y="152.7">1</text>
<text x="168.9" y="151.4">C5R18</text>
<text x="176.8" y="152.7">2</text>
<text x="228.5" y="152.7">1</text>
<text x="229.9" y="151.4">C5T22</text>
<text x="237.7" y="152.7">2</text>
<text x="264.1" y="152.7">1</text>
<text x="265.4" y="151.4">C5T43</text>
<text x="273.3" y="152.7">2</text>
<text x="330.1" y="152.7">1</text>
<text x="332.3" y="151.4">C5T1</text>
<text x="339.3" y="152.7">2</text>
<text x="53.2" y="171.8">1</text>
<text x="54.6" y="170.5">C5R12</text>
<text x="62.5" y="171.8">2</text>
<text x="91.3" y="171.8">1</text>
<text x="93.5" y="170.5">C5D2</text>
<text x="100.6" y="171.8">2</text>
<text x="129.4" y="171.8">1</text>
<text x="131.6" y="170.5">C5R3</text>
<text x="138.7" y="171.8">2</text>
<text x="167.5" y="171.8">1</text>
<text x="168.9" y="170.5">C5D10</text>
<text x="176.8" y="171.8">2</text>
<text x="228.5" y="171.8">1</text>
<text x="229.9" y="170.5">C5T23</text>
<text x="237.7" y="171.8">2</text>
<text x="264.1" y="171.8">1</text>
<text x="266.2" y="170.5">C5E8</text>
<text x="273.3" y="171.8">2</text>
<text x="53.2" y="190.8">1</text>
<text x="55.4" y="189.5">C6D5</text>
<text x="62.5" y="190.8">2</text>
<text x="91.3" y="190.8">1</text>
<text x="92.7" y="189.5">C5R16</text>
<text x="100.6" y="190.8">2</text>
<text x="129.4" y="190.8">1</text>
<text x="131.6" y="189.5">C6R7</text>
<text x="138.7" y="190.8">2</text>
<text x="167.5" y="190.8">1</text>
<text x="168.9" y="189.5">C5D11</text>
<text x="176.8" y="190.8">2</text>
<text x="228.5" y="190.8">1</text>
<text x="229.9" y="189.5">C5T20</text>
<text x="237.7" y="190.8">2</text>
<text x="264.1" y="190.8">1</text>
<text x="266.2" y="189.5">C5E9</text>
<text x="273.3" y="190.8">2</text>
<text x="53.2" y="209.9">1</text>
<text x="55.4" y="208.6">C6D1</text>
<text x="62.5" y="209.9">2</text>
<text x="91.3" y="209.9">1</text>
<text x="93.5" y="208.6">C6D2</text>
<text x="100.6" y="209.9">2</text>
<text x="129.4" y="209.9">1</text>
<text x="131.6" y="208.6">C6D6</text>
<text x="138.7" y="209.9">2</text>
<text x="167.5" y="209.9">1</text>
<text x="168.9" y="208.6">C5T33</text>
<text x="176.8" y="209.9">2</text>
<text x="228.5" y="209.9">1</text>
<text x="229.9" y="208.6">C5T25</text>
<text x="237.7" y="209.9">2</text>
<text x="264.1" y="209.9">1</text>
<text x="266.2" y="208.6">C4T3</text>
<text x="273.3" y="209.9">2</text>
<text x="55.4" y="227.6">C6R5</text>
<text x="92.7" y="227.6">C5R13</text>
<text x="129.4" y="227.6">1</text>
<text x="131.6" y="226.4">C5R2</text>
<text x="138.7" y="227.6">2</text>
<text x="168.9" y="227.6">C6T22</text>
<text x="229.9" y="227.6">C5T21</text>
<text x="266.2" y="227.6">C4T4</text>
<text x="53.2" y="228.9">1</text>
<text x="62.5" y="228.9">2</text>
<text x="91.3" y="228.9">1</text>
<text x="100.6" y="228.9">2</text>
<text x="167.5" y="228.9">1</text>
<text x="176.8" y="228.9">2</text>
<text x="228.5" y="228.9">1</text>
<text x="237.7" y="228.9">2</text>
<text x="264.1" y="228.9">1</text>
<text x="273.3" y="228.9">2</text>
<text x="167.5" y="248">1</text>
<text x="168.9" y="246.7">C6T23</text>
<text x="176.8" y="248">2</text>
</g>
<text font-size="2.3" x="18.3" y="7.7">CR-9 : @CORONA_LIB.CORONA(SCH_1):PAGE9</text>
</svg>
